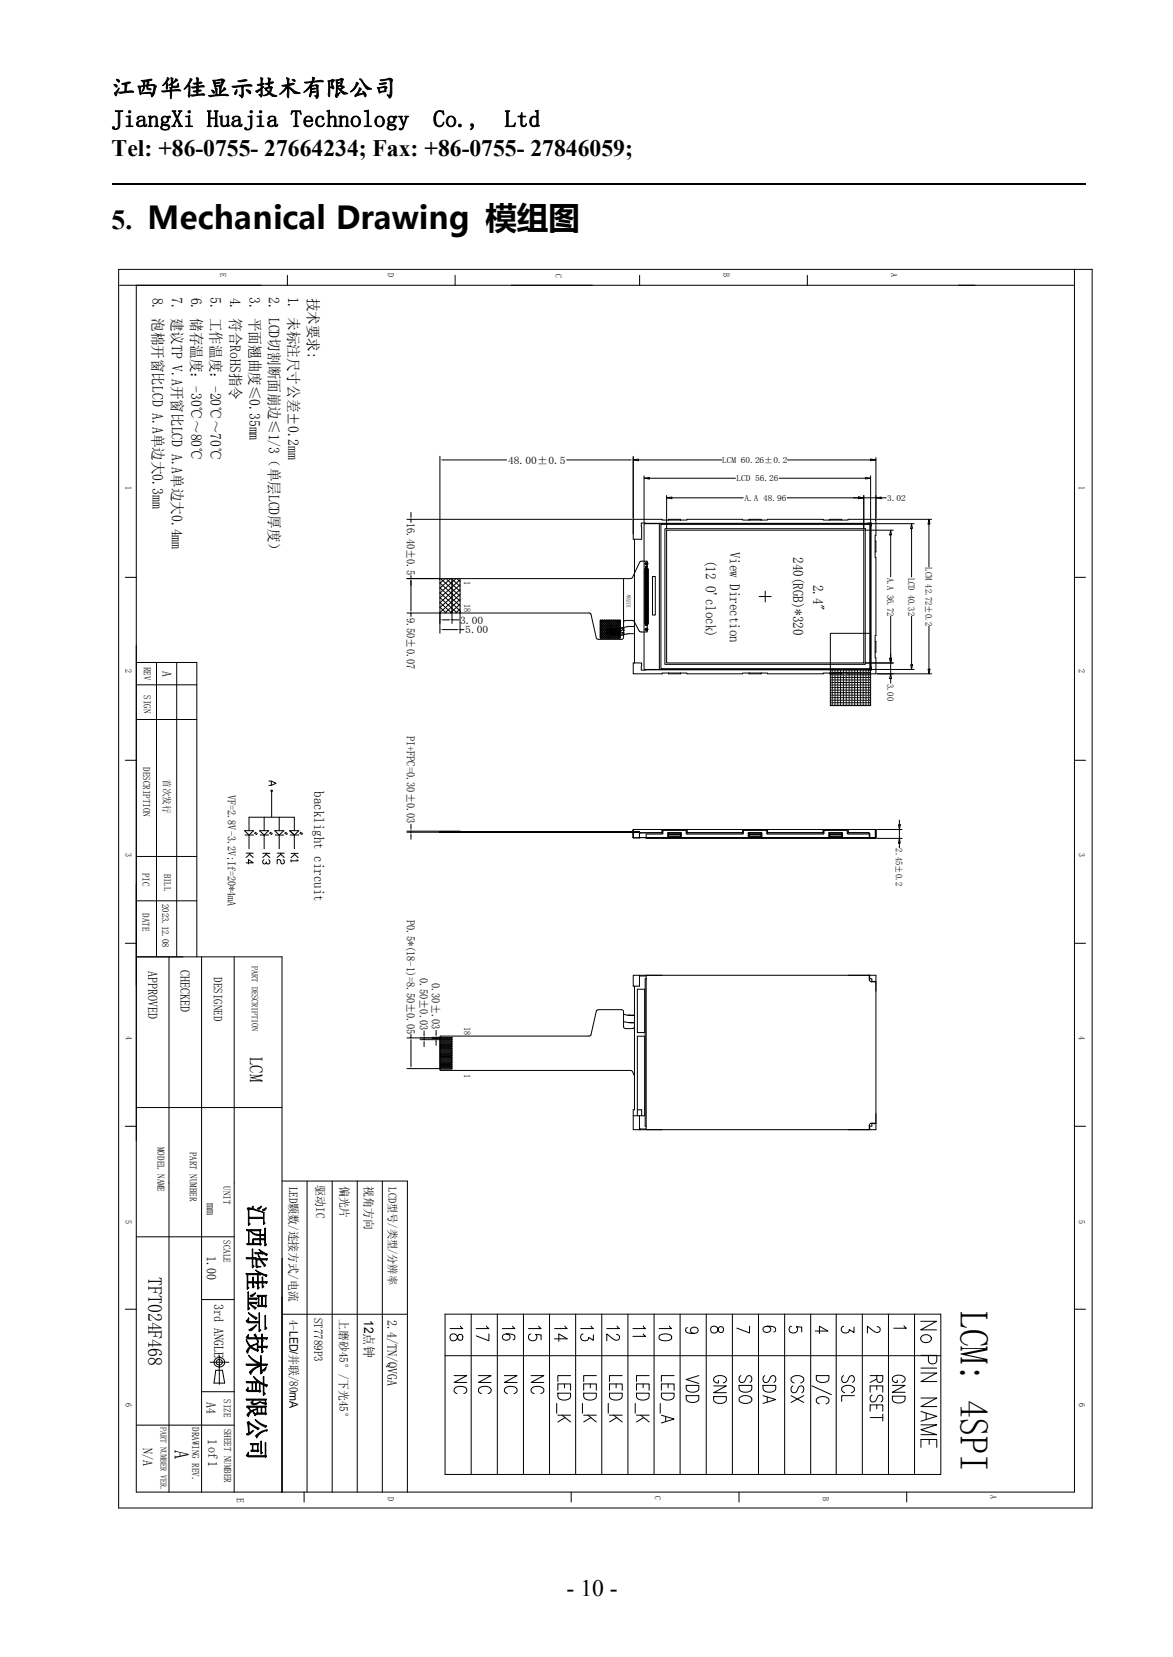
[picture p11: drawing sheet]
<svg xmlns="http://www.w3.org/2000/svg" width="210mm" height="297mm" viewBox="0 0 210 297" stroke-linecap="round" stroke-linejoin="round" font-family="sans-serif">
<path d="M20 33h174.4" fill="none" stroke="#000" stroke-width=".25"/>
<g fill="none" stroke="#000" stroke-width=".18">
<path d="M21.2 48.3h174.4v221.9h-174.4zM21.4 51.1h171M51.5 49.3v1.8M81.5 49.3v1.8M114.5 49.3v1.8M144.6 49.3v1.8M192.4 48.3v219.1h-168v-216.3M72.9 93.1h40.3M73.6 91.8v.7M73.6 93.1v.5M78.8 81.8v21.9M79.5 82.4h11.2"/>
<path d="M101.5 82.4h11.2M113.4 82.4l.9-.1v.3zM113.4 81.8v11.1M113.6 96.6v22.2M114.3 82.4h14.9M115.3 93.8h40.6v26.2h-40.6zM115.3 85.7l1-.1v.2zM115.3 85.3v8.3M116.3 85.7h15.4M118.1 93.8v26.2M118.4 94h37.4v25.8h-37.4zM119.1 94.7h35.8v24.4h-35.8z"/>
<path d="M119.4 95h35.3v23.8h-35.3zM119.4 89.2l.9-.1v.3zM119.4 88.8v6M119.7 93.2v-.1h2.2v.1M120.3 89.2h12.8M134.1 93.2v-.1h2.2v.1M139.5 85.7h15.5M141 89.2h12.7M141 82.4h14.9M148.6 93.2v-.1h2.1v.1M153.7 89.1l1 .1-1 .2zM154.7 88.8v6"/>
<path d="M154.7 89.2h2.2M154.9 95h5.1M155 85.6l.9 .1-.9 .1zM155.9 85.3v8.3M155.9 82.3l1 .1-1 .2zM156.1 93.8h7.6M156.7 97h.2v1.9h-.2M156.9 89.2l.9-.1v.3zM156.9 82v13.9h-.2v4h.2v14h-.2v4h.2v2.8h-5v-.1h-4.5v.1h-9.9v-.1h-4.5v.1h-10v-.1l-9.6 .1v-1.9h1.5l-.1 1.3h41.2v-26.4h-41.2l.1 2.9h-1.5v-3.5h5.2v.1h4.4v-.1h10v.1h4.5v-.1h9.9v.1l9.5-.1M157.1 93.1h9.7M157.8 89.2h.9M159.5 95l.2 .9h-.4z"/>
<path d="M159.5 95.9v7.5M163.2 93.8l.2 .9h-.3zM163.2 94.7v8.7M166.4 93.1l.1 .8h-.3zM166.4 93.9v7.7M22.4 103.5h2M24.4 118.7h10.8v52.8M28 118.7v52.8M31.6 118.7v52.8M72.9 103.7h5.9M72.9 109.9h5.9M73.6 103.1v.6"/>
<path d="M73.6 104.3v4.9M73.6 109.9v.6M78.8 104.5l3.6 3.2M78.8 105.3l3.6 3.3M78.8 106.2l3.6 3.2M78.8 107.1l3.1 2.8M78.8 109.7v-5.9l.1-.1h34l.4-.2 1.4-2.9h1.2v12.7l-1.3-.1-1.2-2h-1.4l-.3 .3M78.8 109.7l.1 .2M78.8 109.9v3.6M78.8 108l2.1 1.9M78.8 108.8l1.1 1.1M78.9 103.7l3.5 3.1"/>
<path d="M79.5 112.8h2.2M79.5 111.1h.8M79.7 103.7l-.9 .8M79.9 103.7l2.5 2.3M80.7 103.7l-1.9 1.7M80.8 103.7l1.6 1.4M80.9 103.7v8M80.9 111.1h1.3M81.7 103.7l-2.9 2.6M81.8 103.7l.6 .5M82.4 103.9l-3.6 3.2M82.4 104.8l-3.6 3.2"/>
<path d="M82.4 105.6l-3.6 3.3M82.4 106.5l-3.6 3.3M82.4 107.4l-2.7 2.5M82.4 108.3l-1.8 1.6M82.4 112.8h.7M82.4 103.7v9.8M82.4 109.1l-.8 .8M107.5 111.1h3.6v3.3h-3.6zM107.5 111.8l.7-.7 2.9 2.6M107.5 111.3l3.4 3.1M107.5 111.6l3 2.8M107.5 111.9l2.7 2.5"/>
<path d="M107.5 112.2l2.4 2.2M107.5 112.5l2.1 1.9M107.5 112.8l1.7 1.6M107.5 113.1l1.4 1.3M107.5 113.4l1.1 1M107.5 113.7l.8 .7M107.5 113.9l.5 .5M107.5 114.2l.1 .2M107.6 111.1l3.5 3.2M107.6 111.1l-.1 .1M107.9 111.1l3.2 2.9M107.9 111.1l-.4 .4"/>
<path d="M108.6 112.8h2.5v.3h-2.5zM108.6 113.3h2.5v.3h-2.5zM108.6 111.1l2.5 2.3M108.6 111.1l-1.1 1M108.9 111.1l2.2 2M108.9 111.1l-1.4 1.3M109.2 111.1l1.9 1.7M109.2 111.1l-1.7 1.6M109.3 112.8h1.4v.3h-1.4M109.3 113.3h1.4v.3h-1.4M109.5 111.1l1.6 1.4M109.6 111.1l-2.1 1.9"/>
<path d="M109.7 112.9l.1 .1zM109.8 111.1l1.3 1.1M109.9 111.1l-2.4 2.2M110.2 113.4l.1 .1zM110.2 111.1l.9 .8M110.2 111.1l-2.7 2.5M110.5 111.1l.6 .6M110.5 111.1l-3 2.8M110.8 111.1l.3 .3M110.9 111.1l-3.4 3M111.1 112.5l-1.7 .1-.1 .2v.9l.1 .1a6.2 6.2 0 0 0 2.9-.2h1.3M111.1 111.2l-3.5 3.2"/>
<path d="M111.1 111.5l-3.2 2.9M111.1 111.8l-2.9 2.6M111.1 112.1l-2.5 2.3M111.1 112.4l-2.2 2M111.1 112.7l-1.9 1.7M111.1 113l-1.6 1.4M111.1 113.2l-1.3 1.2M111.1 113.5l-.9 .9M111.1 113.8l-.6 .6M111.1 114.1l-.3 .3M111.2 113.3l.6 .2-.6 .2M111.3 112.7h.5"/>
<path d="M111.4 113.3v.3M111.4 112.7l.4 .3M111.6 112.8l-.3 .2M111.7 103.7v10.5l-.1 .2-.3 .2-4.4-.1-.1-.1-1-4.3-.3-.2h-26.6M113.6 112.3h-.9l-1.6 .2M115.4 101h.7M115.4 112.8h.7M115.5 111.8l.6 .1zM115.5 111.7l.6 .1zM115.5 111.6l.6 .1zM115.5 111.5l.6 .1zM115.5 111.4h.6z"/>
<path d="M115.5 111.3h.6zM115.5 111.2h.6zM115.5 111.1h.6zM115.5 111h.6zM115.5 110.9h.6zM115.5 110.8h.6zM115.5 110.7h.6zM115.5 110.6h.6zM115.5 110.4l.6 .1zM115.5 110.3l.6 .1zM115.5 110.2l.6 .1zM115.5 110.1l.6 .1z"/>
<path d="M115.5 110l.6 .1zM115.5 109.9l.6 .1zM115.5 109.8l.6 .1zM115.5 109.7l.6 .1zM115.5 109.6l.6 .1zM115.5 109.5l.6 .1zM115.5 109.4l.6 .1zM115.5 109.3l.6 .1zM115.5 109.2l.6 .1zM115.5 109.1l.6 .1zM115.5 109l.6 .1zM115.5 108.9l.6 .1z"/>
<path d="M115.5 108.8l.6 .1zM115.5 108.7l.6 .1zM115.5 108.6l.6 .1zM115.5 108.5h.6zM115.5 108.4h.6zM115.5 108.3h.6zM115.5 108.2h.6zM115.5 108.1h.6zM115.5 108h.6zM115.5 107.9h.6zM115.5 107.8h.6zM115.5 107.6l.6 .1z"/>
<path d="M115.5 107.5l.6 .1zM115.5 107.4l.6 .1zM115.5 107.3l.6 .1zM115.5 107.2l.6 .1zM115.5 107.1l.6 .1zM115.5 107l.6 .1zM115.5 106.9l.6 .1zM115.5 106.8l.6 .1zM115.5 106.7l.6 .1zM115.5 106.6l.6 .1zM115.5 106.5l.6 .1zM115.5 106.4l.6 .1z"/>
<path d="M115.5 106.3l.6 .1zM115.5 106.2l.6 .1zM115.5 106.1l.6 .1zM115.5 106l.6 .1zM115.5 105.9l.6 .1zM115.5 105.8l.6 .1zM115.5 105.7h.6zM115.5 105.6h.6zM115.5 105.5h.6zM115.5 105.4h.6zM115.5 105.3h.6zM115.5 105.2h.6z"/>
<path d="M115.5 105.1h.6zM115.5 105h.6zM115.5 104.9h.6zM115.5 104.7l.6 .1zM115.5 104.6l.6 .1zM115.5 104.5l.6 .1zM115.5 104.4l.6 .1zM115.5 104.3l.6 .1zM115.5 104.2l.6 .1zM115.5 104.1l.6 .1zM115.5 104l.6 .1zM115.5 103.9l.6 .1z"/>
<path d="M115.5 103.8l.6 .1zM115.5 103.7l.6 .1zM115.5 103.6l.6 .1zM115.5 103.5l.6 .1zM115.5 103.4l.6 .1zM115.5 103.3l.6 .1zM115.5 103.2l.6 .1zM115.5 103.1l.6 .1zM115.5 103l.6 .1zM115.5 102.9h.6zM115.5 102.8h.6zM115.5 102.7h.6z"/>
<path d="M115.5 102.6h.6zM115.5 102.5h.6zM115.5 102.4h.6zM115.5 102.3h.6zM115.5 102.2h.6zM115.5 102.1h.6zM115.5 101.9l.6 .1zM115.5 101.5l.2 .1h.1l.1-.1-.1-.1-.1 .2M115.6 112.9l.1 .1zM115.6 101.1l.1 .1zM115.6 112v.1M115.6 112.7h.1z"/>
<path d="M115.6 100.9h.1zM115.7 101.7l-.1 .3v-.3l.3 .2M115.8 112.8h.1M115.8 101h.1M115.8 100.7v.6M115.8 112.5v.6M115.8 112.9h.2l-.2 .1zM115.8 112.6l.2 .1zM115.8 101.1h.2l-.2 .1zM115.8 100.8l.2 .1zM115.9 112l-.3 .1M116.8 103.3h.6v6.9h-.6z"/>
<path d="M135.9 106.9h2.2M137 105.9v2M148.7 113.5h7.2v12.9h-7.2zM149 120h.4M149.5 120h.4M150 120h.4M150.5 120h.4M151 120h.4M151.5 120h.4M152.1 120h.3M152.6 120h.3M153.1 120h.3"/>
<path d="M153.6 120h.3M154.1 120h.3M154.6 120h.3M154.9 118.8h5.1M155.1 120h.3M155.6 120h.3M156.1 120h7.6M156.7 114.9h.2v2h-.2M159.3 118h.4l-.2 .8zM159.5 110.4v7.6M159.5 118.8v1.9M163.1 119.1h.3l-.2 .9z"/>
<path d="M163.2 110.4v8.7M166.2 119.9h.3l-.1 .8zM166.4 112.2v7.7M192.4 103.5h2M22.4 136.2h2M24.4 122.7h10.8M24.4 128.9h10.8M48.2 140h.4l.8 .4-.8 .3h-.4M48.6 140v.7M119.7 120.6v.1h2.2v-.1M134.1 120.6v.1h2.2v-.1M148.6 120.6v.1h2.1v-.1"/>
<path d="M148.7 120h.2M148.7 120.5h.2M148.7 120.9h.2M148.7 121.4h.2M148.7 121.9h.2M148.7 122.3h.2M148.7 122.8h.2M148.7 123.2h.2M148.7 123.7h.2M148.7 124.1h.2M148.7 124.6h.2M148.7 125h.2"/>
<path d="M148.7 125.5h.2M148.7 125.9h.2M148.7 126.4h.2M149 120.2v.3h.4M149 120.6v.3h.4M149 121.1v.3h.4M149 121.5v.4h.4M149 122v.3h.4M149 122.4v.4h.4M149 122.9v.3h.4M149 123.3v.4h.4M149 123.8v.3h.4"/>
<path d="M149 124.2v.4h.4M149 124.7v.3h.4M149 125.2v.3h.4M149 125.6v.3h.4M149 126.1v.3h.4M149.5 120.2v.3h.4M149.5 120.6v.3h.4M149.5 121.1v.3h.4M149.5 121.5v.4h.4M149.5 122v.3h.4M149.5 122.4v.4h.4M149.5 122.9v.3h.4"/>
<path d="M149.5 123.3v.4h.4M149.5 123.8v.3h.4M149.5 124.2v.4h.4M149.5 124.7v.3h.4M149.5 125.2v.3h.4M149.5 125.6v.3h.4M149.5 126.1v.3h.4M150 120.2v.3h.4M150 120.6v.3h.4M150 121.1v.3h.4M150 121.5v.4h.4M150 122v.3h.4"/>
<path d="M150 122.4v.4h.4M150 122.9v.3h.4M150 123.3v.4h.4M150 123.8v.3h.4M150 124.2v.4h.4M150 124.7v.3h.4M150 125.2v.3h.4M150 125.6v.3h.4M150 126.1v.3h.4M150.5 120.2v.3h.4M150.5 120.6v.3h.4M150.5 121.1v.3h.4"/>
<path d="M150.5 121.5v.4h.4M150.5 122v.3h.4M150.5 122.4v.4h.4M150.5 122.9v.3h.4M150.5 123.3v.4h.4M150.5 123.8v.3h.4M150.5 124.2v.4h.4M150.5 124.7v.3h.4M150.5 125.2v.3h.4M150.5 125.6v.3h.4M150.5 126.1v.3h.4M151 120.2v.3h.4"/>
<path d="M151 120.6v.3h.4M151 121.1v.3h.4M151 121.5v.4h.4M151 122v.3h.4M151 122.4v.4h.4M151 122.9v.3h.4M151 123.3v.4h.4M151 123.8v.3h.4M151 124.2v.4h.4M151 124.7v.3h.4M151 125.2v.3h.4M151 125.6v.3h.4"/>
<path d="M151 126.1v.3h.4M151.5 120.2v.3h.4M151.5 120.6v.3h.4M151.5 121.1v.3h.4M151.5 121.5v.4h.4M151.5 122v.3h.4M151.5 122.4v.4h.4M151.5 122.9v.3h.4M151.5 123.3v.4h.4M151.5 123.8v.3h.4M151.5 124.2v.4h.4M151.5 124.7v.3h.4"/>
<path d="M151.5 125.2v.3h.4M151.5 125.6v.3h.4M151.5 126.1v.3h.4M152.1 120.2v.3h.3M152.1 120.6v.3h.3M152.1 121.1v.3h.3M152.1 121.5v.4h.3M152.1 122v.3h.3M152.1 122.4v.4h.3M152.1 122.9v.3h.3M152.1 123.3v.4h.3M152.1 123.8v.3h.3"/>
<path d="M152.1 124.2v.4h.3M152.1 124.7v.3h.3M152.1 125.2v.3h.3M152.1 125.6v.3h.3M152.1 126.1v.3h.3M152.6 120.2v.3h.3M152.6 120.6v.3h.3M152.6 121.1v.3h.3M152.6 121.5v.4h.3M152.6 122v.3h.3M152.6 122.4v.4h.3M152.6 122.9v.3h.3"/>
<path d="M152.6 123.3v.4h.3M152.6 123.8v.3h.3M152.6 124.2v.4h.3M152.6 124.7v.3h.3M152.6 125.2v.3h.3M152.6 125.6v.3h.3M152.6 126.1v.3h.3M153.1 120.2v.3h.3M153.1 120.6v.3h.3M153.1 121.1v.3h.3M153.1 121.5v.4h.3M153.1 122v.3h.3"/>
<path d="M153.1 122.4v.4h.3M153.1 122.9v.3h.3M153.1 123.3v.4h.3M153.1 123.8v.3h.3M153.1 124.2v.4h.3M153.1 124.7v.3h.3M153.1 125.2v.3h.3M153.1 125.6v.3h.3M153.1 126.1v.3h.3M153.6 120.2v.3h.3M153.6 120.6v.3h.3M153.6 121.1v.3h.3"/>
<path d="M153.6 121.5v.4h.3M153.6 122v.3h.3M153.6 122.4v.4h.3M153.6 122.9v.3h.3M153.6 123.3v.4h.3M153.6 123.8v.3h.3M153.6 124.2v.4h.3M153.6 124.7v.3h.3M153.6 125.2v.3h.3M153.6 125.6v.3h.3M153.6 126.1v.3h.3M154.1 120.2v.3h.3"/>
<path d="M154.1 120.6v.3h.3M154.1 121.1v.3h.3M154.1 121.5v.4h.3M154.1 122v.3h.3M154.1 122.4v.4h.3M154.1 122.9v.3h.3M154.1 123.3v.4h.3M154.1 123.8v.3h.3M154.1 124.2v.4h.3M154.1 124.7v.3h.3M154.1 125.2v.3h.3M154.1 125.6v.3h.3"/>
<path d="M154.1 126.1v.3h.3M154.6 120.2v.3h.3M154.6 120.6v.3h.3M154.6 121.1v.3h.3M154.6 121.5v.4h.3M154.6 122v.3h.3M154.6 122.4v.4h.3M154.6 122.9v.3h.3M154.6 123.3v.4h.3M154.6 123.8v.3h.3M154.6 124.2v.4h.3M154.6 124.7v.3h.3"/>
<path d="M154.6 125.2v.3h.3M154.6 125.6v.3h.3M154.6 126.1v.3h.3M155.1 120.2v.3h.3M155.1 120.6v.3h.3M155.1 121.1v.3h.3M155.1 121.5v.4h.3M155.1 122v.3h.3M155.1 122.4v.4h.3M155.1 122.9v.3h.3M155.1 123.3v.4h.3M155.1 123.8v.3h.3"/>
<path d="M155.1 124.2v.4h.3M155.1 124.7v.3h.3M155.1 125.2v.3h.3M155.1 125.6v.3h.3M155.1 126.1v.3h.3M155.6 120.2v.3h.3M155.6 120.6v.3h.3M155.6 121.1v.3h.3M155.6 121.5v.4h.3M155.6 122v.3h.3M155.6 122.4v.4h.3M155.6 122.9v.3h.3"/>
<path d="M155.6 123.3v.4h.3M155.6 123.8v.3h.3M155.6 124.2v.4h.3M155.6 124.7v.3h.3M155.6 125.2v.3h.3M155.6 125.6v.3h.3M155.6 126.1v.3h.3M157 120.7h9.8M159.5 120.7l.2 .9h-.4zM159.5 121.6v.8M192.4 136.2h2M24.4 153.5h10.8"/>
<path d="M43.8 148.9h1.6l-.8 .7zM43.9 149.6h1.5M44.1 154.6h1.2l-.8-.6v.8M44.1 152.9h1.2M44.6 148.9v-2.5h8.1v2.5M44.6 149.6v2.5M44.7 152.9v.2l.6 .6M44.7 153.1l-.6 .6M45.6 149.3l.4 .2M45.7 149.1l.4 .3M46.5 148.9h1.6l-.8 .7zM46.6 149.6h1.5"/>
<path d="M47.1 152.9h1.2M47.3 154.1l-.2 .2v.3l.2 .2 .4-.2M47.3 146.4v2.5M47.3 149.6v2.5M47.7 152.9v.2l.6 .6M47.7 153.1l-.6 .6M48.1 154.1l.2 .2v.3l-.2 .2-.4-.2v-.2M48.3 149.3l.4 .2M48.4 149.1l.4 .3M48.5 141.6h.3v.2h-.3zM48.6 141.7v4.7M49.2 148.9h1.6l-.8 .7z"/>
<path d="M49.3 149.6h1.5M49.6 152.9h1.3M50 146.4v2.5M50 149.6v2.5M50.3 152.9v.2l.6 .6M50.3 153.1l-.7 .6M50.7 154l.2 .2v.4l-.2 .2-.4-.2v-.4l-.2-.2h-.5v.8M51 149.3l.4 .2M51.1 149.1l.4 .3M51.9 148.9h1.6l-.8 .7zM52 149.6h1.5M52.1 152.9h1.3"/>
<path d="M52.1 154.1v.4M52.7 149.6v2.5M52.8 152.9v.2l.6 .6M52.8 153.1l-.7 .6M53.2 154.1l.2 .2h-1.3M53.7 149.3l.4 .2M53.8 149.1l.4 .3M72.9 148.9h5.7M72.9 149.1h5.7M73.6 147.7v.6M73.6 148.9v.2M73.6 149.8v.6"/>
<path d="M78.8 149.1h35.7zM78.8 149.1v-.2h3.6v.2M113.4 148.7v1.4M114.5 150.1h41.2M118.6 148.6v.6h-3.9l-.2 .2v.7h-1.1v-1.5h43.5v1.6h-41.2v-.7h2.9l.2-.7h3.9l.3 .7h10l.3-.7h3.9l.3 .7h9.9l.3-.7h3.9l.3 .7h3.8v.7M119.6 150.2v-1h2.4v1M119.7 149.3h2.2v.5h-2.2zM119.7 149.5h2.2M123 148.6v.6h10v-.6M134 150.2v-1h2.4v1M134.1 149.3h2.2v.5h-2.2zM134.1 149.5h2.2"/>
<path d="M137.5 148.6v.6h9.9v-.6M148.4 150.2v-1h2.5v1M148.6 149.3h2.1v.5h-2.1zM148.6 149.5h2.1M151.9 148.6v.6l3.7 .1 .1 .1v.7M155.7 150.1h1.2M156.9 148.8h-.2v1.3M157.1 148.6h4.4M157.1 150.2h4.4M160.9 147.8h.3l-.1 .8zM161.1 150.2l.1 .9h-.3zM161.1 147v.8"/>
<path d="M161.1 148.6v1.6M161.1 151.1v.8M22.4 169h2M24.4 171.5h26.1v95.9M24.4 161.4h10.8M30.3 171.5v95.9M36.1 171.5v95.9M41.9 171.5v95.9M113.6 176.7v22.2h-.2v3.5h1.3M114.1 177.3h1.4v7.7h-1.4zM114.5 174.8v1.9h-1.1v-1.9h5.2M114.5 174.9h1.2"/>
<path d="M115.7 175.4h-.2v26.4h.2M155.7 175.4h.4v.5M155.7 174.8v.9l.4 .2M155.7 174.9h.1M155.7 174.8v.6M156.1 175.9h.8M156.7 175.9h.1M192.4 169h2M24.4 198.5h26.1M72.9 186h5.7M72.9 191.5h5.7M73.6 185.4v.6"/>
<path d="M73.6 186.6v4.3M75.2 186.3h3.4M75.9 184.7v.7M75.9 186v.3M75.9 186.9v.7M77.4 186.1h1.2M77.4 185.9h1.2M78.1 184.7v.6M78.1 185.9v.2M78.1 186.7v.6M78.8 185.9h2.1v.2h-2.1zM78.8 186.2h2.1v.2h-2.1z"/>
<path d="M78.8 186.5h2.1v.2h-2.1zM78.8 186.9h2.1v.2h-2.1zM78.8 187.2h2.1v.2h-2.1zM78.8 187.5h2.1v.2h-2.1zM78.8 187.8h2.1v.2h-2.1zM78.8 188.2h2.1v.2h-2.1zM78.8 188.5h2.1v.2h-2.1zM78.8 188.8h2.1v.2h-2.1zM78.8 189.1h2.1v.2h-2.1zM78.8 189.5h2.1v.1h-2.1zM78.8 189.8h2.1v.2h-2.1zM78.8 190.1h2.1v.2h-2.1z"/>
<path d="M78.8 190.4h2.1v.2h-2.1zM78.8 190.8h2.1v.1h-2.1zM78.8 191.1h2.1v.2h-2.1zM78.8 191.4h2.1v.2h-2.1zM111.7 181.8l.9 .2h1M111.7 183.1l1.9 .2M112.6 181.9l.3 .1M112.7 183.2l.3 .1M113.4 199.9h2.1v-14.2h-1.4v14.2M113.6 184l-.4 .3h-1.2l-.3-.1v-2.9l-.2-.3-4.4-.1-.3 .2-1 4.4-.3 .2h-26.6l-.1 .1v5.9l.1 .1h34l.4 .2 .3 .8M114.1 198.9h.8v1M114.5 199.9v2.5h4.1"/>
<path d="M22.4 201.8h2M50.5 211.6h22.5v55.8M55 211.6v55.8M59.5 211.6v55.8M64 211.6v55.8M68.5 211.6v55.8M114.5 202.3h1.2M155.7 202.3h.1M155.7 201.8v.6M156.7 201.3h.1M156.9 201.3l-1.1 .1-.1 .3v.7h-40v-27.6h41.2v27.6h-5M156.9 201.3h-.8v.5h-.4"/>
<path d="M192.4 201.8h2M22.4 234.6h2M24.4 221.6h17.5M36.1 232.9h5.8M50.5 235.5h22.5M79.7 235.5h88.8v28.7h-88.8zM80.7 239.2a.79 .79 0 0 1 .9-.1 .79 .79 0 0 1 .4 .8 .5 .5 0 0 0 .8 .2 .62 .62 0 0 0-.2-1h-.3a1.01 1.01 0 0 0-.5 .9 .67 .67 0 0 1-1 .2 .67 .67 0 0 1-.1-1zM82.4 237.6l.5 .5h-2.3M84.4 235.5v28.7M87.1 237.6l.5 .5h-2.3M87.6 239v1.3l-2.3-.9M89.1 235.5v28.7"/>
<path d="M90.7 239a.59 .59 0 0 1 .7 .7 .67 .67 0 0 1-.9 .5 .67 .67 0 0 1-.4-.9 1.92 1.92 0 0 1 2 0 .5 .5 0 0 1-.2 .8M91.8 237.6l.4 .5h-2.2M93.7 235.5v28.7M95.1 239a.65 .65 0 0 0-.4 .9 .65 .65 0 0 0 .8 .4 .65 .65 0 0 0 .6-.4 .65 .65 0 0 0-.2-.8l1 .1v.9M96.5 237.6l.4 .5h-2.3M98.4 235.5v28.7M99.3 239.9h2.3l-1.5-.9v1.4M101.1 237.6l.5 .5h-2.3M103.1 235.5v28.7M104.4 239a.65 .65 0 0 0-.4 .9 .65 .65 0 0 0 .8 .4l.5-.2 .1-.4 .9 .5v-1M105.8 237.6l.5 .5h-2.3M107.8 235.5v28.7"/>
<path d="M110.4 239.1l.3 .1 .2 .3-.1 .5a.74 .74 0 0 1-1.1-.1l-1-.9v1.3M110.5 237.6l.4 .5h-2.2M112.4 235.5v28.7M115.2 237.6l.4 .5h-2.3M115.2 239l.4 .5h-2.3M117.1 235.5v28.7M118.1 239.3a2.09 2.09 0 0 1 2.1 0l.1 .4a1.1 1.1 0 0 1-1.3 .6l-.9-.3-.1-.3zM119.9 237.6l.4 .5h-2.3M121.8 235.5v28.7M123.1 237.9a.49 .49 0 0 0-.2 .8 2.17 2.17 0 0 0 2 0 .65 .65 0 0 0-.6-.9 .65 .65 0 0 0-.6 .9l.6 .2M126.5 235.5v28.7M127.4 237.8a.8 .8 0 0 1 .9-.1 .8 .8 0 0 1 .4 .8 .5 .5 0 0 0 .7 .2 .61 .61 0 0 0-.2-1h-.2a.93 .93 0 0 0-.5 .9 .67 .67 0 0 1-1 .2 .67 .67 0 0 1-.1-1z"/>
<path d="M131.2 235.5v28.7M134.2 237.7v1.2l-2.2-.9M135.8 235.5v28.7M137.4 237.7a.6 .6 0 0 1 .6 .6 .72 .72 0 0 1-.7 .5 .72 .72 0 0 1-.7-.6l.1-.3a1.97 1.97 0 0 1 2.1 0l.1 .4-.1 .3-.2 .1M140.5 235.5v28.7M141.7 237.7a.65 .65 0 0 0-.4 .8 .65 .65 0 0 0 .9 .4 .64 .64 0 0 0 .6-.4 .64 .64 0 0 0-.2-.8l1 .1v.9M145.2 235.5v28.7M146 238.5h2.3l-1.6-.8v1.3M149.7 235.5v28.7M151.1 237.7a.65 .65 0 0 0-.4 .8 .65 .65 0 0 0 .8 .4l.5-.2 .1-.4 .8 .5v-1M154.4 235.5v28.7M157.1 237.7l.3 .1 .2 .3-.1 .5a.73 .73 0 0 1-1.1-.1l-1.1-.8v1.2"/>
<path d="M159.1 235.5v28.7M161.9 237.6l.4 .4h-2.3M163.8 235.5v28.7M164.9 236.8h2.8l-2.8 1.5h2.8M165 239.5a1.01 1.01 0 0 1 1.1-.3 1.01 1.01 0 0 1 .7 .9 1.01 1.01 0 0 1-1.1 .5 1.01 1.01 0 0 1-.8-.9zM192.4 234.6h2M24.4 255.4h17.5M36.1 249.4h5.8M37.6 244.1h3.4M38.5 243.6a.9 .9 0 0 1 1.6 0 .9 .9 0 0 1-.8 1.4 .86 .86 0 0 1-.8-.5 .86 .86 0 0 1 0-.9zM38.6 245.6h1.2l.4 2.2h-1.9zM39.3 243v5.1"/>
<path d="M79.7 242.9h88.8M81.3 246.5h2.3l-2.3 1.2h2.3M81.9 249.7a.62 .62 0 0 1-.6-.6 .62 .62 0 0 1 .6-.6 1.4 1.4 0 0 1 1.7 .5 .64 .64 0 0 1-.5 .7M85.7 246.5h2.2l-2.2 1.2h2.2M86.2 249.7a.62 .62 0 0 1-.5-.6 .62 .62 0 0 1 .5-.6 1.4 1.4 0 0 1 1.7 .5 .64 .64 0 0 1-.5 .7M90.3 246.5h2.3l-2.3 1.2h2.3M90.9 249.7a.62 .62 0 0 1-.6-.6 .62 .62 0 0 1 .6-.6 1.39 1.39 0 0 1 1.7 .5 .64 .64 0 0 1-.5 .7M95.1 246.5h2.3l-2.3 1.2h2.3M95.7 249.7a.62 .62 0 0 1-.6-.6 .62 .62 0 0 1 .6-.6 1.42 1.42 0 0 1 1.7 .5 .66 .66 0 0 1-.6 .7M99.7 251.5v1.7M99.9 249.1v-1.1h2.3v1.1M99.9 249.7h2.3v.6a1.33 1.33 0 0 1-2.3 0z"/>
<path d="M99.9 253.6h2.3M100.7 253.6l1.5 1.2M101.1 248v.7M101.2 254l-1.3 .8M102.2 246.5h-2.3v1.1M104.3 251.5v1.7M104.5 249.1v-1.1h2.3v1.1M104.5 249.7h2.3v.6a1.31 1.31 0 0 1-2.3 0zM104.5 253.6h2.3M105.3 253.6l1.5 1.2M105.7 248v.7M105.8 254l-1.3 .8"/>
<path d="M106.8 246.5h-2.3v1.1M108.9 251.5v1.7M109.2 249.1v-1.1h2.2v1.1M109.2 249.7h2.2v.6a1.33 1.33 0 0 1-2.2 0zM109.2 253.6h2.2M109.9 253.6l1.5 1.2M110.3 248v.7M110.5 254l-1.3 .8M111.4 246.5h-2.2v1.1M113.8 251.5v1.7M114 249.1v-1.1h2.2v1.1M114 249.7h2.2v.6a1.31 1.31 0 0 1-2.2 0z"/>
<path d="M114 253.6h2.2M114.7 253.6l1.5 1.2M115.2 248v.7M115.3 254l-1.3 .8M116.2 246.5h-2.2v1.1M118.2 251.5v1.7M118.4 249.1v-1.1h2.3v1.1M118.4 249.7h2.3v.6a1.33 1.33 0 0 1-2.3 0zM118.4 253.6l2.3 .7-2.3 .7M119.2 253.9v.8M119.6 248v.7M120.7 246.5h-2.3v1.1"/>
<path d="M122.9 248.3h2.2v.6a1.31 1.31 0 0 1-2.2 0zM122.9 250.1h2.2v.6a1.33 1.33 0 0 1-2.2 0zM125.1 246.5l-2.2 .7 2.2 .7M127.8 248.4h2.3l-2.3 1.2h2.3M127.8 250.3h2.3v.6a1.34 1.34 0 0 1-2.3 0zM128.7 247.4v.4a.64 .64 0 0 1-.9-.4 .64 .64 0 0 1 .5-.8 1.42 1.42 0 0 1 1.8 .4 .66 .66 0 0 1-.6 .8M132.4 248.3h2.2v.6a1.33 1.33 0 0 1-2.2 0zM132.5 250.4a1.5 1.5 0 0 1 2.1 .2 1 1 0 0 1-1.4 .9l-.3-.1a.61 .61 0 0 1-.4-1zM132.7 246.5a.63 .63 0 0 0-.3 .8 .63 .63 0 0 0 .8 .3l.6-.9a.49 .49 0 0 1 .5-.2 .49 .49 0 0 1 .3 .4v.4l-.3 .4M136.6 248.3h2.3v.6a1.33 1.33 0 0 1-2.3 0zM136.6 250.1l2.3 .7-2.3 .7M137 246.5a.63 .63 0 0 0-.3 .8 .63 .63 0 0 0 .8 .3l.6-.9a.49 .49 0 0 1 .5-.2 .49 .49 0 0 1 .3 .4v.4l-.3 .4"/>
<path d="M137.4 250.4v.8M141.7 250.1l2.2 1.2M142 248.4a.63 .63 0 0 0-.3 .8 .63 .63 0 0 0 .8 .3l.6-1a.5 .5 0 0 1 .5-.1 .5 .5 0 0 1 .3 .4l-.1 .6-.2 .2M142.2 247.8a.62 .62 0 0 1-.6-.6 .62 .62 0 0 1 .6-.6 1.42 1.42 0 0 1 1.7 .4 .66 .66 0 0 1-.5 .8M143.9 250.1l-2.2 1.2M145.4 248.4l3.5 1.5M146.2 246.5h2.2v.6a1.32 1.32 0 0 1-2.2 0zM146.7 251.6a.61 .61 0 0 1-.5-.6 .61 .61 0 0 1 .5-.6 1.4 1.4 0 0 1 1.7 .4 .64 .64 0 0 1-.5 .8M151.1 246.5a.63 .63 0 0 0-.4 .8 .63 .63 0 0 0 .9 .3l.5-.9a.49 .49 0 0 1 .6-.2 .49 .49 0 0 1 .3 .4v.4l-.3 .4M151.3 249.6a.61 .61 0 0 1-.6-.6 .61 .61 0 0 1 .6-.6 1.45 1.45 0 0 1 1.7 .4 .66 .66 0 0 1-.5 .8M153 250.1h-2.3v1M155.8 246.5h2.3v.8a.55 .55 0 0 1-.5 .4 .55 .55 0 0 1-.6-.4v-.8"/>
<path d="M155.8 249.5v-1.1h2.3v1.1M155.8 252.9v-1.1h2.3v1.1M155.8 254h2.3M156.1 250a.63 .63 0 0 0-.3 .8 .63 .63 0 0 0 .9 .3l.5-.9a.49 .49 0 0 1 .5-.2 .49 .49 0 0 1 .4 .4l-.1 .7-.2 .1M157 247.1l-1.2 .6M157 248.4v.6M157 251.8v.7M158.1 253.4v1.2M159.8 248.3h2.3l-2.3 1.2h2.3M159.8 250.2h2.3v.6a1.33 1.33 0 0 1-2.3 0zM160.7 247.3v.4a.64 .64 0 0 1-.9-.4 .64 .64 0 0 1 .6-.8 1.42 1.42 0 0 1 1.7 .5 .66 .66 0 0 1-.6 .7M164.9 242.9h2.9v1a.78 .78 0 0 1-.8 .5 .78 .78 0 0 1-.7-.5v-1"/>
<path d="M164.9 246h2.9l-2.9 1.6h2.9M164.9 250.5h2.9l-2.9 1.6h2.9M164.9 252.9l2.9 .9-2.9 .9M164.9 255.3h2.9l-2.9 .9 2.9 .9h-2.9M164.9 259.4v-1.4h2.9v1.4M164.9 245.2h2.9M165.9 253.3v1.1M166.4 258v.8M54.5 267.4v1.8M102.3 267.4v1.8M132.3 267.4v1.8M162.4 267.4v1.8"/>
<circle cx="39.3" cy="244.1" r=".53"/>
</g>
<g fill="#000">
<path d="M73.5 92.5h.2l-.1 .6zM78.8 82.4l.7-.1v.2zM112.7 82.3l.7 .1-.7 .1zM73.5 109.2h.2l-.1 .7zM73.6 103.7l.1 .6h-.2zM78.8 111.1l.7-.1v.2zM78.8 112.8l.7-.1v.2zM80.3 111l.6 .1-.6 .1zM81.7 112.7l.7 .1-.7 .1zM73.5 148.3h.2l-.1 .6zM73.6 149.1l.1 .7h-.2zM73.5 190.9h.2l-.1 .6z"/>
<path d="M73.6 186l.1 .6h-.2zM75.8 185.4h.3l-.2 .6zM75.9 186.3l.2 .6h-.3zM78 185.3h.2l-.1 .6zM78.1 186.1l.1 .6h-.2z"/>
</g>
<text font-size="7.1" x="171.9" y="234.9" transform="rotate(90 171.9 234.9)">LCM: 4SPI</text>
<text font-size="5" x="20" y="41.1">5. Mechanical Drawing 模组图</text>
<g font-size="4.2">
<text x="20" y="17.2">江西华佳显示技术有限公司</text>
<text x="20" y="22.8">JiangXi Huajia Technology</text>
<text x="77.6" y="22.8">Co.,</text>
<text x="90.3" y="22.8">Ltd</text>
<text x="20" y="27.9">Tel: +86-0755- 27664234; Fax: +86-0755- 27846059;</text>
<text x="44.5" y="216" transform="rotate(90 44.5 216)">江西华佳显示技术有限公司</text>
<text x="101.5" y="286">- 10 -</text>
</g>
<text font-size="3.6" x="31.2" y="259.8" transform="rotate(90 31.2 259.8)">A</text>
<text font-size="3.5" x="26.5" y="228.8" transform="rotate(90 26.5 228.8)">TFT024F468</text>
<text font-size="3.3" x="44.8" y="189.4" transform="rotate(90 44.8 189.4)">LCM</text>
<g font-size="2.7">
<text x="27.3" y="53.3" transform="rotate(90 27.3 53.3)">8. 泡棉开窗比LCD A.A单边大0.3mm</text>
<text x="30.8" y="53.3" transform="rotate(90 30.8 53.3)">7. 建议TP V.A开窗比LCD A.A单边大0.4mm</text>
<text x="34.2" y="53.3" transform="rotate(90 34.2 53.3)">6. 储存温度：-30℃～80℃</text>
<text x="37.7" y="53.3" transform="rotate(90 37.7 53.3)">5. 工作温度：-20℃～70℃</text>
<text x="41.2" y="53.3" transform="rotate(90 41.2 53.3)">4. 符合RoHS指令</text>
<text x="44.7" y="53.3" transform="rotate(90 44.7 53.3)">3. 平面翘曲度≤0.35mm</text>
<text x="48.1" y="53.3" transform="rotate(90 48.1 53.3)">2. LCD切割断面崩边≤1/3（单层LCD厚度）</text>
<text x="51.6" y="53.2" transform="rotate(90 51.6 53.2)">1. 未标注尺寸公差±0.2mm</text>
<text x="55.1" y="53.3" transform="rotate(90 55.1 53.3)">技术要求:</text>
</g>
<g font-size="2.6">
<text x="126.4" y="100.3" transform="rotate(90 126.4 100.3)">(12 O'clock)</text>
<text x="130.7" y="98.9" transform="rotate(90 130.7 98.9)">View Direction</text>
<text x="142" y="99.9" transform="rotate(90 142 99.9)">240(RGB)*320</text>
<text x="145.6" y="104.8" transform="rotate(90 145.6 104.8)">2.4&quot;</text>
<text x="56.2" y="141.8" transform="rotate(90 56.2 141.8)">backlight circuit</text>
</g>
<g font-size="2.4">
<text x="26.5" y="173.9" transform="rotate(90 26.5 173.9)">APPROVED</text>
<text x="32.3" y="173.9" transform="rotate(90 32.3 173.9)">CHECKED</text>
<text x="37.1" y="215.6" transform="rotate(90 37.1 215.6)">mm</text>
<text x="37.1" y="225" transform="rotate(90 37.1 225)">1.00</text>
<text x="38.4" y="233.6" transform="rotate(90 38.4 233.6)">3rd ANGLE</text>
<text x="65.2" y="236.6" transform="rotate(90 65.2 236.6)">12点钟</text>
<text x="69.4" y="236.5" transform="rotate(90 69.4 236.5)">2.4/TN/QVGA</text>
<text x="37" y="251.3" transform="rotate(90 37 251.3)">A4</text>
<text x="37.2" y="257.9" transform="rotate(90 37.2 257.9)">1of1</text>
<text x="25.6" y="259.5" transform="rotate(90 25.6 259.5)">N/A</text>
</g>
<text font-size="2.3" x="29.1" y="120.2" transform="rotate(90 29.1 120.2)">A</text>
<g font-size="2.2">
<text x="38.3" y="175.1" transform="rotate(90 38.3 175.1)">DESIGNED</text>
<text x="51.8" y="212.7" transform="rotate(90 51.8 212.7)">LED颗数/连接方式/电流</text>
<text x="56.6" y="212.4" transform="rotate(90 56.6 212.4)">驱动IC</text>
<text x="60.9" y="212.5" transform="rotate(90 60.9 212.5)">偏光片</text>
<text x="65.3" y="212.5" transform="rotate(90 65.3 212.5)">视角方向</text>
<text x="51.9" y="236.5" transform="rotate(90 51.9 236.5)">4-LED/并联/80mA</text>
<text x="56.3" y="236.2" transform="rotate(90 56.3 236.2)">ST7789P3</text>
<text x="60.8" y="236.4" transform="rotate(90 60.8 236.4)">上磨砂45°/下光45°</text>
</g>
<g font-size="2.1">
<text x="72.8" y="93.7" transform="rotate(90 72.8 93.7)">16.40±0.5</text>
<text x="72.8" y="110.7" transform="rotate(90 72.8 110.7)">9.50±0.07</text>
<text x="72.8" y="131.8" transform="rotate(90 72.8 131.8)">PI+FPC=0.30±0.03</text>
<text x="72.8" y="164.9" transform="rotate(90 72.8 164.9)">P0.5*(18-1)=8.50±0.05</text>
<text x="75.2" y="175.3" transform="rotate(90 75.2 175.3)">0.50±0.03</text>
<text x="77.3" y="176.1" transform="rotate(90 77.3 176.1)">0.30±.03</text>
</g>
<g font-size="2">
<text x="40.8" y="142.4" transform="rotate(90 40.8 142.4)">VF=2.8V-3.2V;If=20*4mA</text>
<text x="69.6" y="212.8" transform="rotate(90 69.6 212.8)">LCD型号/类型/分辨率</text>
</g>
<g font-size="1.9">
<text x="91" y="83.1">48.00±0.5</text>
<text x="82.4" y="111.7">3.00</text>
<text x="83.3" y="113.5">5.00</text>
<text x="42.4" y="268.5" transform="rotate(90 42.4 268.5)">E</text>
</g>
<g font-size="1.8">
<text x="25.8" y="119.5" transform="rotate(90 25.8 119.5)">REV</text>
<text x="25.8" y="124.6" transform="rotate(90 25.8 124.6)">SIGN</text>
<text x="25.6" y="137.5" transform="rotate(90 25.6 137.5)">DESCRIPTION</text>
<text x="25.5" y="156.4" transform="rotate(90 25.5 156.4)">PIC</text>
<text x="25.5" y="163.7" transform="rotate(90 25.5 163.7)">DATE</text>
<text x="28.2" y="205.5" transform="rotate(90 28.2 205.5)">MODEL NAME</text>
<text x="34" y="206.4" transform="rotate(90 34 206.4)">PART NUMBER</text>
<text x="40" y="212.6" transform="rotate(90 40 212.6)">UNIT</text>
<text x="40" y="222.2" transform="rotate(90 40 222.2)">SCALE</text>
<text x="40.1" y="250.7" transform="rotate(90 40.1 250.7)">SIZE</text>
<text x="34.4" y="255.7" transform="rotate(90 34.4 255.7)">DRAWING REV.</text>
<text x="40.2" y="256" transform="rotate(90 40.2 256)">SHEET NUMBER</text>
</g>
<g font-size="1.7">
<text x="165.7" y="101.7" transform="rotate(90 165.7 101.7)">LCM 42.72±0.2</text>
<text x="158.9" y="103.6" transform="rotate(90 158.9 103.6)">A.A 36.72</text>
<text x="162.6" y="103.5" transform="rotate(90 162.6 103.5)">LCD 40.32</text>
<text x="158.9" y="122.5" transform="rotate(90 158.9 122.5)">3.00</text>
<text x="29.3" y="139.6" transform="rotate(90 29.3 139.6)">首次发行</text>
<text x="160.4" y="152" transform="rotate(90 160.4 152)">2.45±0.2</text>
<text x="29.1" y="162" transform="rotate(90 29.1 162)">2023.12.08</text>
<text x="29.4" y="156.6" transform="rotate(90 29.4 156.6)">BILL</text>
</g>
<g font-size="1.6">
<text x="39.4" y="49" transform="rotate(90 39.4 49)">E</text>
<text x="69.5" y="49" transform="rotate(90 69.5 49)">D</text>
<text x="99.5" y="49" transform="rotate(90 99.5 49)">C</text>
<text x="129.5" y="48.9" transform="rotate(90 129.5 48.9)">B</text>
<text x="159.6" y="49" transform="rotate(90 159.6 49)">A</text>
<text x="22.5" y="87.1" transform="rotate(90 22.5 87.1)">1</text>
<text x="193.2" y="87.1" transform="rotate(90 193.2 87.1)">1</text>
<text x="83.1" y="104" transform="rotate(90 83.1 104)">1</text>
<text x="83.1" y="108.2" transform="rotate(90 83.1 108.2)">18</text>
<text x="22.5" y="120" transform="rotate(90 22.5 120)">2</text>
<text x="193.2" y="120" transform="rotate(90 193.2 120)">2</text>
<text x="22.5" y="152.8" transform="rotate(90 22.5 152.8)">3</text>
<text x="193.2" y="152.8" transform="rotate(90 193.2 152.8)">3</text>
<text x="45.1" y="173.1" transform="rotate(90 45.1 173.1)">PART DESCRIPTION</text>
<text x="22.5" y="185.7" transform="rotate(90 22.5 185.7)">4</text>
<text x="83.1" y="184" transform="rotate(90 83.1 184)">18</text>
<text x="193.2" y="185.7" transform="rotate(90 193.2 185.7)">4</text>
<text x="83.1" y="192.4" transform="rotate(90 83.1 192.4)">1</text>
<text x="22.5" y="218.5" transform="rotate(90 22.5 218.5)">5</text>
<text x="193.2" y="218.5" transform="rotate(90 193.2 218.5)">5</text>
<text x="22.5" y="251.4" transform="rotate(90 22.5 251.4)">6</text>
<text x="193.2" y="251.4" transform="rotate(90 193.2 251.4)">6</text>
<text x="28.7" y="255.8" transform="rotate(90 28.7 255.8)">PART NUMBER VER.</text>
<text x="69.5" y="268.2" transform="rotate(90 69.5 268.2)">D</text>
<text x="117.3" y="268" transform="rotate(90 117.3 268)">C</text>
<text x="147.3" y="268.2" transform="rotate(90 147.3 268.2)">B</text>
<text x="177.4" y="268" transform="rotate(90 177.4 268)">A</text>
</g>
<g font-size="1.5">
<text x="129.3" y="83">LCM 60.26±0.2</text>
<text x="131.9" y="86.2">LCD 56.26</text>
<text x="133.3" y="89.8">A.A 48.96</text>
<text x="158.9" y="89.8">3.02</text>
</g>
<text font-size="1" x="112.3" y="106.4" transform="rotate(90 112.3 106.4)">单层区</text>
</svg>
